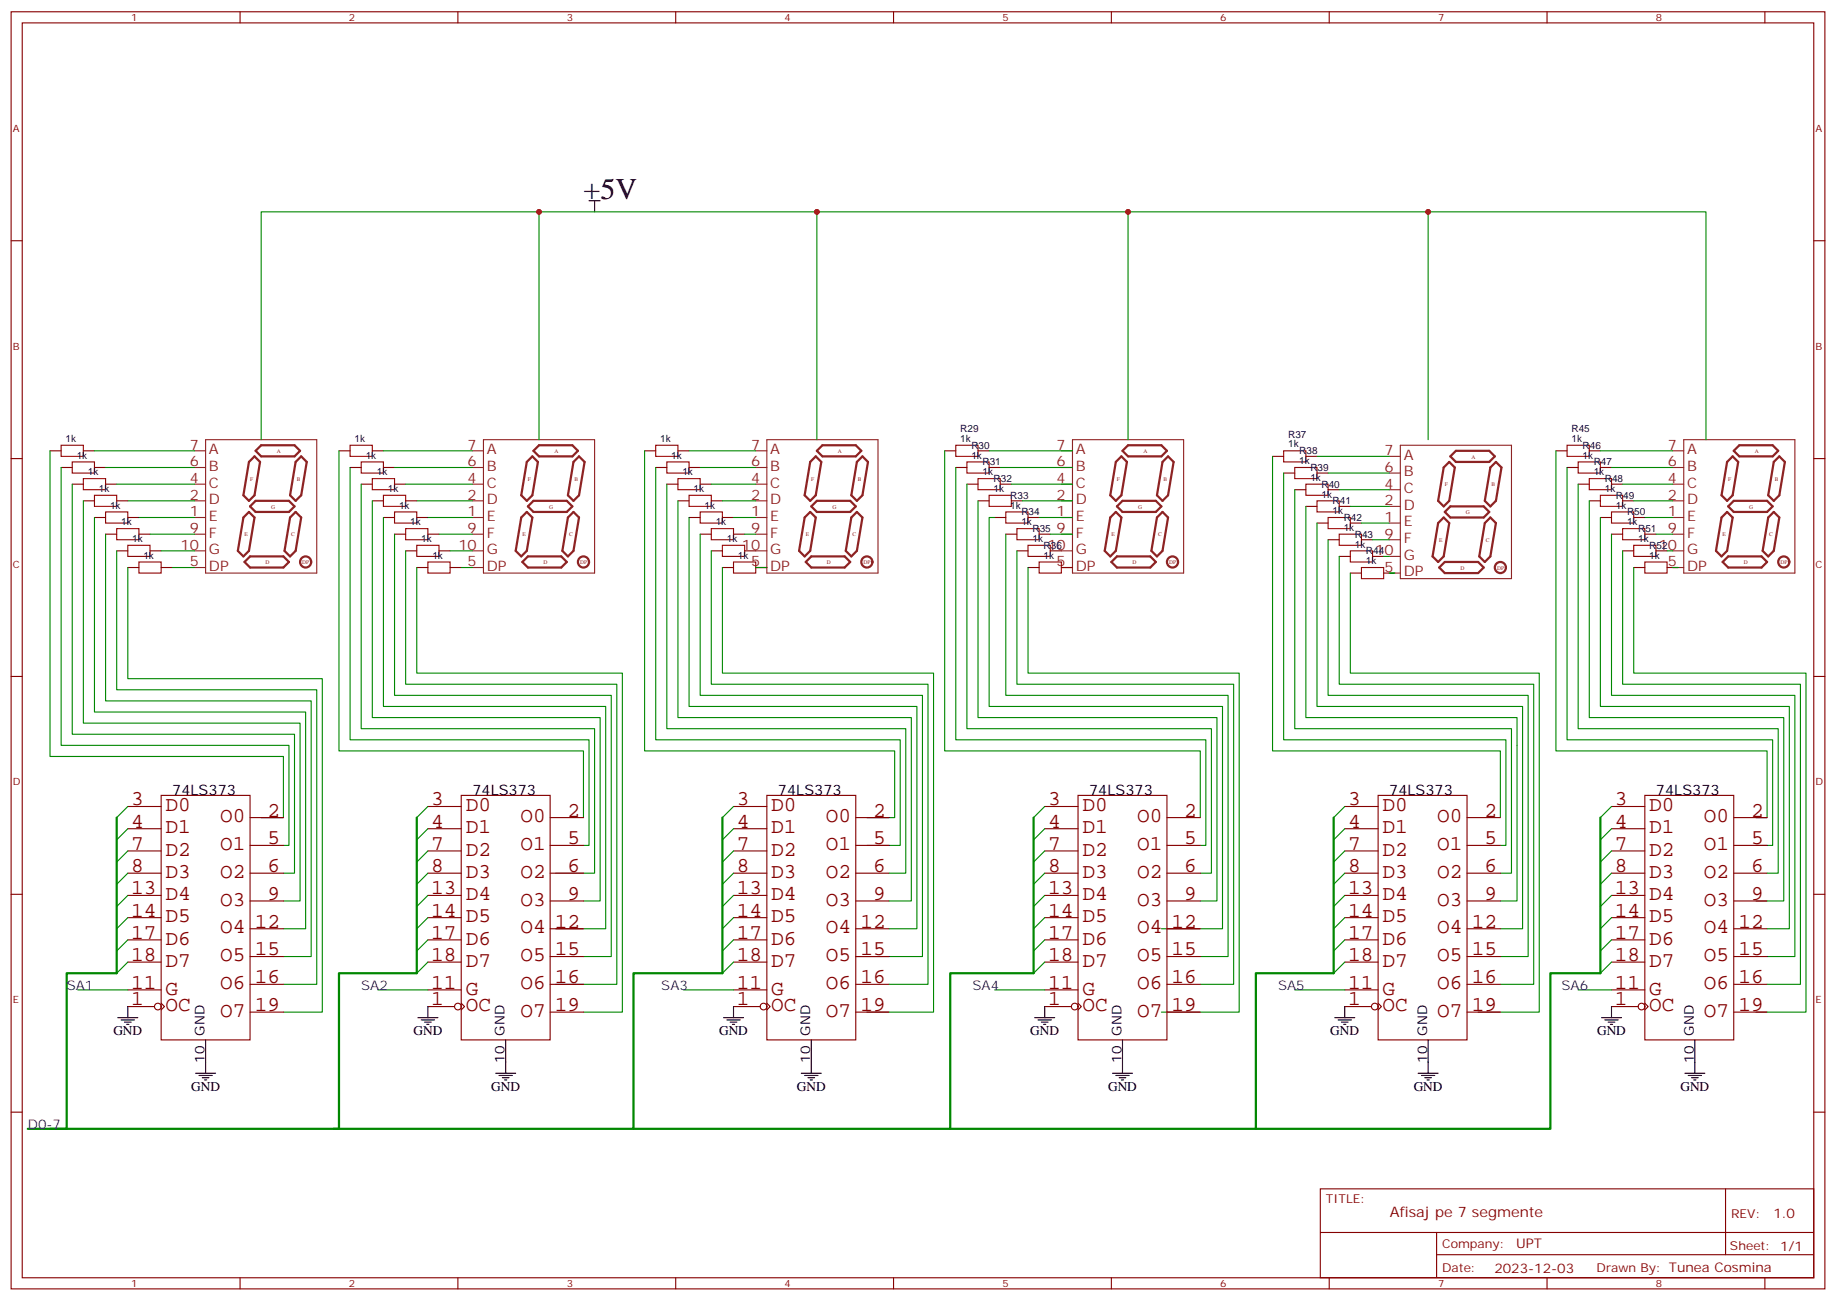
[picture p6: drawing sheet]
<svg xmlns="http://www.w3.org/2000/svg" width="583mm" height="413mm" viewBox="0 0 583 413" stroke-linecap="round" stroke-linejoin="round" font-family="sans-serif">
<g fill="none" stroke="#870000" stroke-width=".35">
<path d="M3.5 3.7h575.8v405.4h-575.8zM7.1 7.3h568.6v398.3h-568.6zM76.2 3.7v3.6M145.3 3.7v3.6M214.5 3.7v3.6M283.6 3.7v3.6M352.8 3.7v3.6M421.9 3.7v3.6M491.1 3.7v3.6M560.2 3.7v3.6M3.5 76.4h3.6M575.7 76.4h3.6"/>
<path d="M3.5 145.6h3.6M15.9 143.1h3.5M19.4 148.4h3.5M22.9 153.7h3.6M26.5 143.1h3.5M26.5 159h3.5M30 148.4h3.5M33.5 153.7h3.5M37 159h3.6M107.6 143.1h3.5M111.1 148.4h3.6M114.7 153.7h3.5"/>
<path d="M118.2 143.1h3.5M118.2 159h3.5M121.7 148.4h3.5M125.2 153.7h3.6M128.8 159h3.5M204.6 143.1h3.5M208.1 148.4h3.6M211.7 153.7h3.5M215.2 143.1h3.5M215.2 159h3.5M218.7 148.4h3.5M222.2 153.7h3.6"/>
<path d="M225.8 159h3.5M299.9 143.1h3.5M303.4 148.4h3.5M306.9 153.7h3.5M310.4 143.1h3.6M310.4 159h3.6M314 148.4h3.5M317.5 153.7h3.5M321 159h3.6M403.9 144.9h3.6M407.5 150.1h3.5M411 155.4h3.5"/>
<path d="M414.5 144.9h3.5M418 150.1h3.6M421.6 155.4h3.5M493.9 143.1h3.5M497.4 148.4h3.5M500.9 153.7h3.6M504.5 143.1h3.5M504.5 159h3.5M508 148.4h3.5M511.5 153.7h3.6M515.1 159h3.5M575.7 145.6h3.6"/>
<path d="M30 164.3h3.5M33.5 169.5h3.5M37 174.8h3.6M40.6 164.3h3.5M44.1 169.5h3.5M47.6 174.8h3.6M121.7 164.3h3.5M125.2 169.5h3.6M128.8 174.8h3.5M132.3 164.3h3.5M135.8 169.5h3.5M139.3 174.8h3.6"/>
<path d="M218.7 164.3h3.5M222.2 169.5h3.6M225.8 174.8h3.5M229.3 164.3h3.5M232.8 169.5h3.6M236.4 174.8h3.5M315.7 164.3h3.6M319.3 169.5h3.5M322.8 174.8h3.5M326.3 164.3h3.5M329.8 169.5h3.6M333.4 174.8h3.5"/>
<path d="M414.5 160.7h3.5M418 166h3.6M421.6 171.3h3.5M425.1 160.7h3.5M425.1 176.6h3.5M428.6 166h3.6M432.2 171.3h3.5M435.7 176.6h3.5M508 164.3h3.5M511.5 169.5h3.6M515.1 174.8h3.5M518.6 164.3h3.5"/>
<path d="M522.1 169.5h3.5M525.6 174.8h3.6M40.6 180.1h3.5M51.2 180.1h3.5M132.3 180.1h3.5M142.9 180.1h3.5M229.3 180.1h3.5M239.9 180.1h3.5M326.3 180.1h3.5M336.9 180.1h3.5M428.6 181.9h3.6M439.2 181.9h3.5"/>
<path d="M518.6 180.1h3.5M529.2 180.1h3.5M3.5 214.7h3.6M575.7 214.7h3.6M3.5 283.8h3.6M575.7 283.8h3.6M3.5 353h3.6M575.7 353h3.6M419.1 377.3h156.6v28.3h-156.6zM547.7 377.4v20.8M419.1 391.2h156.5M456 398.2h119.6"/>
<path d="M456 391.2v14.1M76.2 405.6v3.5M145.3 405.6v3.5M214.5 405.6v3.5M283.6 405.6v3.5M352.8 405.6v3.5M421.9 405.6v3.5M491.1 405.6v3.5M560.2 405.6v3.5"/>
</g>
<g fill="none" stroke="#8c2424" stroke-width=".35">
<path d="M65.3 139.6h35.2v42.3h-35.2zM153.5 139.6h35.2v42.3h-35.2zM243.4 139.6h35.3v42.3h-35.3zM340.4 139.6h35.3v42.3h-35.3zM534.5 139.6h35.2v42.3h-35.2zM61.7 159h3.6M61.7 153.7h3.6M61.7 148.4h3.6M61.7 143.1h3.6M149.9 159h3.6M149.9 153.7h3.6M149.9 148.4h3.6"/>
<path d="M149.9 143.1h3.6M239.9 159h3.5M239.9 153.7h3.5M239.9 148.4h3.5M239.9 143.1h3.5M336.9 159h3.5M336.9 153.7h3.5M336.9 148.4h3.5M336.9 143.1h3.5M441 155.4h3.5M441 150.1h3.5M441 144.9h3.5"/>
<path d="M444.5 141.3h35.3v42.4h-35.3zM530.9 159h3.6M530.9 153.7h3.6M530.9 148.4h3.6M530.9 143.1h3.6M61.7 174.8h3.6M61.7 169.5h3.6M61.7 164.3h3.6M149.9 174.8h3.6M149.9 169.5h3.6M149.9 164.3h3.6M239.9 174.8h3.5"/>
<path d="M239.9 169.5h3.5M239.9 164.3h3.5M336.9 174.8h3.5M336.9 169.5h3.5M336.9 164.3h3.5M441 176.6h3.5M441 171.3h3.5M441 166h3.5M441 160.7h3.5M530.9 174.8h3.6M530.9 169.5h3.6M530.9 164.3h3.6"/>
<path d="M61.7 180.1h3.6M149.9 180.1h3.6M239.9 180.1h3.5M336.9 180.1h3.5M441 181.9h3.5M530.9 180.1h3.6"/>
</g>
<g fill="none" stroke="#8c2424" stroke-width=".71">
<path d="M80.8 144.9l1.7 1.7-1.7 10.6-1.8 1.8-1.7-1.8 1.7-10.6zM81.1 159h10.6l1.8 1.7-1.8 1.8h-10.6l-1.7-1.8zM82.9 141.3h10.6l1.7 1.8-1.7 1.8h-10.6l-1.8-1.8zM95.6 144.9l1.8 1.7-1.8 10.6-1.8 1.8-1.7-1.8 1.7-10.6zM167.2 146.6l1.8-1.7 1.7 1.7-1.7 10.6-1.8 1.8-1.7-1.8zM169.3 159h10.6l1.8 1.7-1.8 1.8h-10.6l-1.7-1.8zM171.1 141.3h10.6l1.7 1.8-1.7 1.8h-10.6l-1.8-1.8zM182 146.6l1.8-1.7 1.8 1.7-1.8 10.6-1.8 1.8-1.7-1.8zM257.2 146.6l1.7-1.7 1.8 1.7-1.8 10.6-1.7 1.8-1.8-1.8zM259.3 159h10.6l1.7 1.7-1.7 1.8h-10.6l-1.8-1.8zM261.1 141.3h10.5l1.8 1.8-1.8 1.8h-10.5l-1.8-1.8zM272 146.6l1.8-1.7 1.7 1.7-1.7 10.6-1.8 1.8-1.8-1.8z"/>
<path d="M356 144.9l1.7 1.7-1.7 10.6-1.8 1.8-1.8-1.8 1.8-10.6zM356.3 159h10.6l1.8 1.7-1.8 1.8h-10.6l-1.8-1.8zM358.1 141.3h10.6l1.7 1.8-1.7 1.8h-10.6l-1.8-1.8zM369 146.6l1.8-1.7 1.7 1.7-1.7 10.6-1.8 1.8-1.8-1.8zM458.3 148.4l1.7-1.8 1.8 1.8-1.8 10.6-1.7 1.7-1.8-1.7zM460.4 144.9l1.7-1.8h10.6l1.8 1.8-1.8 1.7h-10.6zM473.1 148.4l1.7-1.8 1.8 1.8-1.8 10.6-1.7 1.7-1.8-1.7zM548.2 146.6l1.8-1.7 1.7 1.7-1.7 10.6-1.8 1.8-1.7-1.8zM550.3 159h10.6l1.8 1.7-1.8 1.8h-10.6l-1.7-1.8zM552.1 141.3h10.6l1.7 1.8-1.7 1.8h-10.6l-1.8-1.8zM563 146.6l1.8-1.7 1.8 1.7-1.8 10.6-1.8 1.8-1.7-1.8zM77.3 164.3l1.7-1.8 1.8 1.8-1.8 10.5-1.7 1.8-1.8-1.8z"/>
<path d="M79.4 176.6h10.6l1.7 1.8-1.7 1.7h-10.6l-1.8-1.7zM92.1 164.3l1.7-1.8 1.8 1.8-1.8 10.5-1.7 1.8-1.8-1.8zM165.5 164.3l1.7-1.8 1.8 1.8-1.8 10.5-1.7 1.8-1.8-1.8zM167.6 176.6h10.6l1.7 1.8-1.7 1.7h-10.6l-1.8-1.7zM180.3 164.3l1.7-1.8 1.8 1.8-1.8 10.5-1.7 1.8-1.8-1.8zM257.2 162.5l1.7 1.8-1.7 10.5-1.8 1.8-1.8-1.8 1.8-10.5zM257.5 176.6h10.6l1.8 1.8-1.8 1.7h-10.6l-1.7-1.7zM270.2 164.3l1.8-1.8 1.8 1.8-1.8 10.5-1.8 1.8-1.7-1.8zM352.4 164.3l1.8-1.8 1.8 1.8-1.8 10.5-1.8 1.8-1.7-1.8zM354.5 176.6h10.6l1.8 1.8-1.8 1.7h-10.6l-1.7-1.7zM367.2 164.3l1.8-1.8 1.8 1.8-1.8 10.5-1.8 1.8-1.7-1.8zM456.5 166l1.8-1.7 1.7 1.7-1.7 10.6-1.8 1.8-1.8-1.8z"/>
<path d="M460.4 160.7h10.6l1.7 1.8-1.7 1.8h-10.6l-1.8-1.8zM471.3 166l1.8-1.7 1.7 1.7-1.7 10.6-1.8 1.8-1.8-1.8zM548.2 162.5l1.8 1.8-1.8 10.5-1.7 1.8-1.8-1.8 1.8-10.5zM548.6 176.6h10.6l1.7 1.8-1.7 1.7h-10.6l-1.8-1.7zM561.3 164.3l1.7-1.8 1.8 1.8-1.8 10.5-1.7 1.8-1.8-1.8zM456.8 180.1l1.8-1.7h10.6l1.8 1.7-1.8 1.8h-10.6z"/>
<circle cx="97" cy="178.4" r="1.76"/>
<circle cx="185.2" cy="178.4" r="1.76"/>
<circle cx="275.2" cy="178.4" r="1.76"/>
<circle cx="372.2" cy="178.4" r="1.76"/>
<circle cx="566.2" cy="178.4" r="1.76"/>
<circle cx="476.2" cy="180.1" r="1.76"/>
</g>
<g fill="none" stroke="#a10000" stroke-width=".35">
<path d="M19.4 141.3h7.1v3.6h-7.1zM22.9 146.6h7.1v3.5h-7.1zM26.5 151.9h7v3.5h-7zM30 157.2h7v3.5h-7zM111.1 141.3h7.1v3.6h-7.1zM114.7 146.6h7v3.5h-7zM118.2 151.9h7v3.5h-7zM121.7 157.2h7.1v3.5h-7.1zM208.1 141.3h7.1v3.6h-7.1zM211.7 146.6h7v3.5h-7zM215.2 151.9h7v3.5h-7zM218.7 157.2h7.1v3.5h-7.1z"/>
<path d="M303.4 141.3h7v3.6h-7zM306.9 146.6h7.1v3.5h-7.1zM310.4 151.9h7.1v3.5h-7.1zM314 157.2h7v3.5h-7zM407.5 143.1h7v3.5h-7zM411 148.4h7v3.5h-7zM414.5 153.7h7.1v3.5h-7.1zM418 159h7.1v3.5h-7.1zM497.4 141.3h7.1v3.6h-7.1zM500.9 146.6h7.1v3.5h-7.1zM504.5 151.9h7v3.5h-7zM508 157.2h7.1v3.5h-7.1z"/>
<path d="M33.5 162.5h7.1v3.5h-7.1zM37 167.8h7.1v3.5h-7.1zM40.6 173.1h7v3.5h-7zM44.1 178.4h7.1v3.5h-7.1zM125.2 162.5h7.1v3.5h-7.1zM128.8 167.8h7v3.5h-7zM132.3 173.1h7v3.5h-7zM135.8 178.4h7.1v3.5h-7.1zM222.2 162.5h7.1v3.5h-7.1zM225.8 167.8h7v3.5h-7zM229.3 173.1h7.1v3.5h-7.1zM232.8 178.4h7.1v3.5h-7.1z"/>
<path d="M319.3 162.5h7v3.5h-7zM322.8 167.8h7v3.5h-7zM326.3 173.1h7.1v3.5h-7.1zM329.8 178.4h7.1v3.5h-7.1zM421.6 164.3h7v3.5h-7zM425.1 169.5h7.1v3.6h-7.1zM428.6 174.8h7.1v3.6h-7.1zM511.5 162.5h7.1v3.5h-7.1zM515.1 167.8h7v3.5h-7zM518.6 173.1h7v3.5h-7zM522.1 178.4h7.1v3.5h-7.1zM432.2 180.1h7v3.6h-7z"/>
</g>
<g fill="none" stroke="#000" stroke-width=".35">
<path d="M187 63.7h3.5M188.7 63.7v3.5M40.6 319.5v3.5M135.8 319.5v3.5M232.8 319.5v3.5M331.6 319.5v3.5M426.9 319.5v3.5M511.5 319.5v3.5M37.4 323h6.3M38.5 323.7h4.2M39.5 324.4h2.1M40.2 325.1h.7"/>
<path d="M65.3 330.1v10.5M132.6 323h6.4M133.7 323.7h4.2M134.8 324.4h2.1M135.5 325.1h.7M160.5 330.1v10.5M229.7 323h6.3M230.7 323.7h4.2M231.8 324.4h2.1M232.5 325.1h.7M257.5 330.1v10.5M328.4 323h6.4"/>
<path d="M329.5 323.7h4.2M330.6 324.4h2.1M331.3 325.1h.7M356.3 330.1v10.5M423.7 323h6.3M424.7 323.7h4.3M425.8 324.4h2.1M426.5 325.1h.7M453.3 330.1v10.5M508.4 323h6.3M509.4 323.7h4.2M510.5 324.4h2.1"/>
<path d="M511.2 325.1h.7M538 330.1v10.5M62.1 340.6h6.3M63.1 341.3h4.3M64.2 342.1h2.1M64.9 342.8h.7M157.3 340.6h6.4M158.4 341.3h4.2M159.5 342.1h2.1M160.2 342.8h.7M254.4 340.6h6.3M255.4 341.3h4.2"/>
<path d="M256.5 342.1h2.1M257.2 342.8h.7M353.1 340.6h6.4M354.2 341.3h4.2M355.2 342.1h2.2M356 342.8h.7M450.1 340.6h6.4M451.2 341.3h4.2M452.3 342.1h2.1M453 342.8h.7M534.8 340.6h6.4M535.9 341.3h4.2"/>
<path d="M536.9 342.1h2.1M537.6 342.8h.7"/>
</g>
<g fill="none" stroke="#008700" stroke-width=".35">
<path d="M171.1 67.2h-88.2v72.4M259.3 67.2h98.8v72.4M358.1 67.2h95.2v72.4M453.3 67.2h88.2v72.4M171.1 139.6v-72.4h88.2v72.4M15.9 143.1v97h74.1v19.4h-7.1M19.4 148.4v88.2h72.3v31.7h-1.7M22.9 153.7v79.3h70.6v44.1h-3.5M26.5 159v70.5h68.7v56.5h-5.2M30 143.1h31.7M33.5 148.4h28.2M37 153.7h24.7"/>
<path d="M40.6 159h21.1M107.6 143.1v95.2h77.6v21.2M111.1 148.4v86.4h75.9v33.5h-1.8M114.7 153.7v77.6h74v45.8h-12.3M118.2 159v68.8h72.3v58.2h-5.3M121.7 143.1h28.2M125.2 148.4h24.7M128.8 153.7h21.1M132.3 159h17.6M204.6 143.1v95.2h79.4v21.2h-8.8M208.1 148.4v86.4h77.7v33.5h-10.6M211.7 153.7v77.6h75.8v45.8h-5.3"/>
<path d="M215.2 159v68.8h74.1v58.2h-7.1M218.7 143.1h21.2M222.2 148.4h17.7M225.8 153.7h14.1M229.3 159h10.6M299.9 143.1v95.2h81.1v21.2M303.4 148.4v86.4h79.4v33.5h-1.8M306.9 153.7v77.6h77.6v45.8h-3.5M310.4 159v68.8h75.9v58.2h-5.3M314 143.1h26.4M317.5 148.4h22.9M321 153.7h19.4"/>
<path d="M324.6 159h15.8M403.9 144.9v93.4h72.3v21.2M407.5 150.1v84.7h70.5v33.5h-1.8M411 155.4v75.9h68.8v45.8h-3.6M418 144.9h23M421.6 150.1h19.4M425.1 155.4h15.9M493.9 143.1v95.2h67v21.2h-3.5M497.4 148.4v86.4h65.3v33.5h-5.3M500.9 153.7v77.6h63.5v45.8h-3.5M504.5 159v68.8h61.7v58.2h-8.8M508 143.1h22.9"/>
<path d="M511.5 148.4h19.4M515.1 153.7h15.8M518.6 159h12.3M30 164.3v61.7h67v68.8h-7M33.5 169.5v53h65.3v81.1h-8.8M37 174.8v44.1h63.5v93.5h-10.5M44.1 164.3h17.6M47.6 169.5h14.1M51.2 174.8h10.5M121.7 164.3v59.9h70.6v70.6h-15.9M125.2 169.5v51.2h68.8v82.9h-8.8M128.8 174.8v42.4h67v95.2h-19.4"/>
<path d="M135.8 164.3h14.1M139.3 169.5h10.6M142.9 174.8h7M218.7 164.3v59.9h72.3v70.6h-8.8M222.2 169.5v51.2h70.6v82.9h-21.2M225.8 174.8v42.4h68.8v95.2h-12.4M232.8 164.3h7.1M236.4 169.5h3.5M315.7 164.3h-1.7v59.9h74.1v70.6h-19.4M319.3 169.5v51.2h70.5v82.9h-8.8M322.8 174.8v42.4h68.8v95.2h-10.6M329.8 164.3h10.6"/>
<path d="M333.4 169.5h7M414.5 160.7v67.1h67v58.2h-5.3M418 166v58.2h65.3v70.6h-7.1M421.6 171.3v49.4h63.5v82.9h-8.9M425.1 176.6v40.6h61.7v95.2h-10.6M428.6 160.7h12.4M432.2 166h8.8M435.7 171.3h5.3M439.2 176.6h1.8M508 164.3v59.9h60v70.6h-7.1M511.5 169.5v51.2h58.2v82.9h-8.8M515.1 174.8v42.4h56.4v95.2h-10.6"/>
<path d="M522.1 164.3h8.8M525.6 169.5h5.3M529.2 174.8h1.7M40.6 180.1v35.3h61.7v105.8h-12.3M54.7 180.1h7M132.3 180.1v33.5h65.3v107.6h-12.4M146.4 180.1h3.5M229.3 180.1v33.5h67v107.6h-21.1M239.9 180.1h3.5M326.3 180.1v33.5h67v107.6h-24.6M428.6 181.9v31.7h60v107.6h-19.4M441 181.9h1.7"/>
<path d="M518.6 180.1v33.5h54.7v107.6h-15.9M530.9 180.1h1.8M40.6 256l-3.6 3.5M135.8 256l-3.5 3.5M232.8 256l-3.5 3.5M331.6 256l-3.5 3.5M426.9 256l-3.6 3.5M511.5 256l-3.5 3.5M40.6 263l-3.6 3.6M40.6 270.1l-3.6 3.5M40.6 277.1l-3.6 3.6M135.8 263l-3.5 3.6"/>
<path d="M135.8 270.1l-3.5 3.5M135.8 277.1l-3.5 3.6M232.8 263l-3.5 3.6M232.8 270.1l-3.5 3.5M232.8 277.1l-3.5 3.6M331.6 263l-3.5 3.6M331.6 270.1l-3.5 3.5M331.6 277.1l-3.5 3.6M426.9 263l-3.6 3.6M426.9 270.1l-3.6 3.5M426.9 277.1l-3.6 3.6M511.5 263l-3.5 3.6"/>
<path d="M511.5 270.1l-3.5 3.5M511.5 277.1l-3.5 3.6M40.6 284.2l-3.6 3.5M40.6 291.3l-3.6 3.5M40.6 298.3l-3.6 3.5M135.8 284.2l-3.5 3.5M135.8 291.3l-3.5 3.5M135.8 298.3l-3.5 3.5M232.8 284.2l-3.5 3.5M232.8 291.3l-3.5 3.5M232.8 298.3l-3.5 3.5M331.6 284.2l-3.5 3.5"/>
<path d="M331.6 291.3l-3.5 3.5M331.6 298.3l-3.5 3.5M426.9 284.2l-3.6 3.5M426.9 291.3l-3.6 3.5M426.9 298.3l-3.6 3.5M511.5 284.2l-3.5 3.5M511.5 291.3l-3.5 3.5M511.5 298.3l-3.5 3.5M24.7 314.2h15.9M40.6 305.4l-3.6 3.5M119.9 314.2h15.9M135.8 305.4l-3.5 3.5"/>
<path d="M217 314.2h15.8M232.8 305.4l-3.5 3.5M315.7 314.2h15.9M331.6 305.4l-3.5 3.5M411 314.2h15.9M426.9 305.4l-3.6 3.5M500.9 314.2h10.6M511.5 305.4l-3.5 3.5"/>
</g>
<g fill="none" stroke="#850000" stroke-width=".35">
<path d="M40.6 256h10.6M51.2 252.4h28.2v77.7h-28.2zM79.4 259.5h10.6M135.8 256h10.6M146.4 252.4h28.2v77.7h-28.2zM174.6 259.5h10.6M232.8 256h10.6M243.4 252.4h28.2v77.7h-28.2zM271.6 259.5h10.6M331.6 256h10.6M342.2 252.4h28.2v77.7h-28.2zM370.4 259.5h10.6"/>
<path d="M426.9 256h10.5M437.4 252.4h28.3v77.7h-28.3zM465.7 259.5h10.5M511.5 256h10.6M522.1 252.4h28.2v77.7h-28.2zM550.3 259.5h10.6M40.6 263h10.6M40.6 277.1h10.6M40.6 270.1h10.6M79.4 268.3h10.6M79.4 277.1h10.6M135.8 263h10.6"/>
<path d="M135.8 277.1h10.6M135.8 270.1h10.6M174.6 268.3h10.6M174.6 277.1h10.6M232.8 263h10.6M232.8 277.1h10.6M232.8 270.1h10.6M271.6 268.3h10.6M271.6 277.1h10.6M331.6 263h10.6M331.6 277.1h10.6M331.6 270.1h10.6"/>
<path d="M370.4 268.3h10.6M370.4 277.1h10.6M426.9 263h10.5M426.9 277.1h10.5M426.9 270.1h10.5M465.7 268.3h10.5M465.7 277.1h10.5M511.5 263h10.6M511.5 277.1h10.6M511.5 270.1h10.6M550.3 268.3h10.6M550.3 277.1h10.6"/>
<path d="M40.6 284.2h10.6M40.6 291.3h10.6M40.6 298.3h10.6M79.4 286h10.6M79.4 294.8h10.6M135.8 284.2h10.6M135.8 291.3h10.6M135.8 298.3h10.6M174.6 286h10.6M174.6 294.8h10.6M232.8 284.2h10.6M232.8 291.3h10.6"/>
<path d="M232.8 298.3h10.6M271.6 286h10.6M271.6 294.8h10.6M331.6 284.2h10.6M331.6 291.3h10.6M331.6 298.3h10.6M370.4 286h10.6M370.4 294.8h10.6M426.9 284.2h10.5M426.9 291.3h10.5M426.9 298.3h10.5M465.7 286h10.5"/>
<path d="M465.7 294.8h10.5M511.5 284.2h10.6M511.5 291.3h10.6M511.5 298.3h10.6M550.3 286h10.6M550.3 294.8h10.6M40.6 319.5h8.4M40.6 314.2h10.6M40.6 305.4h10.6M51.2 318.4l1 1.1-1 1M79.4 303.6h10.6M79.4 312.4h10.6"/>
<path d="M135.8 319.5h8.5M135.8 314.2h10.6M135.8 305.4h10.6M146.4 318.4l1.1 1.1-1.1 1M174.6 303.6h10.6M174.6 312.4h10.6M232.8 319.5h8.5M232.8 314.2h10.6M232.8 305.4h10.6M243.4 318.4l1.1 1.1-1.1 1M271.6 303.6h10.6M271.6 312.4h10.6"/>
<path d="M331.6 319.5h8.5M331.6 314.2h10.6M331.6 305.4h10.6M342.2 318.4l1.1 1.1-1.1 1M370.4 303.6h10.6M370.4 312.4h10.6M426.9 319.5h8.4M426.9 314.2h10.5M426.9 305.4h10.5M437.4 318.4l1.1 1.1-1.1 1M465.7 303.6h10.5M465.7 312.4h10.5"/>
<path d="M511.5 319.5h8.5M511.5 314.2h10.6M511.5 305.4h10.6M522.1 318.4l1.1 1.1-1.1 1M550.3 303.6h10.6M550.3 312.4h10.6M79.4 321.2h10.6M174.6 321.2h10.6M271.6 321.2h10.6M370.4 321.2h10.6M465.7 321.2h10.5M550.3 321.2h10.6"/>
<circle cx="50.1" cy="319.5" r="1.06"/>
<circle cx="145.3" cy="319.5" r="1.06"/>
<circle cx="242.4" cy="319.5" r="1.06"/>
<circle cx="341.1" cy="319.5" r="1.06"/>
<circle cx="436.4" cy="319.5" r="1.06"/>
<circle cx="521.1" cy="319.5" r="1.06"/>
</g>
<path d="M37 259.5v49.4h-15.8v49.4h-12.4M132.3 259.5v49.4h-24.7v49.4h-91.7M229.3 259.5v49.4h-28.2v49.4h-95.3M328.1 259.5v49.4h-26.5v49.4h-100.5M423.3 259.5v49.4h-24.7v49.4h-97M508 259.5v49.4h-15.9v49.4h-93.5" fill="none" stroke="#008700" stroke-width=".71"/>
<g fill="#c00">
<circle cx="259.3" cy="67.2" r=".88"/>
<circle cx="358.1" cy="67.2" r=".88"/>
<circle cx="453.3" cy="67.2" r=".88"/>
<circle cx="171.1" cy="67.2" r=".88"/>
</g>
<text font-size="9.5" x="185.2" y="63">+5V</text>
<g font-size="6.7" fill="#840000">
<text x="41.6" y="255.6">3</text>
<text x="52.6" y="257.5">D0</text>
<text x="136.9" y="255.6">3</text>
<text x="147.8" y="257.5">D0</text>
<text x="233.9" y="255.6">3</text>
<text x="244.8" y="257.5">D0</text>
<text x="332.7" y="255.6">3</text>
<text x="343.6" y="257.5">D0</text>
<text x="427.9" y="255.6">3</text>
<text x="438.9" y="257.5">D0</text>
<text x="512.6" y="255.6">3</text>
<text x="523.5" y="257.5">D0</text>
<text x="41.6" y="262.7">4</text>
<text x="69.9" y="261">O0</text>
<text x="84.9" y="259.2">2</text>
<text x="136.9" y="262.7">4</text>
<text x="165.2" y="261">O0</text>
<text x="180.1" y="259.2">2</text>
<text x="233.9" y="262.7">4</text>
<text x="262.2" y="261">O0</text>
<text x="277.1" y="259.2">2</text>
<text x="332.7" y="262.7">4</text>
<text x="361" y="261">O0</text>
<text x="375.9" y="259.2">2</text>
<text x="427.9" y="262.7">4</text>
<text x="456.2" y="261">O0</text>
<text x="471.2" y="259.2">2</text>
<text x="512.6" y="262.7">4</text>
<text x="540.9" y="261">O0</text>
<text x="555.8" y="259.2">2</text>
<text x="41.6" y="269.7">7</text>
<text x="52.6" y="264.5">D1</text>
<text x="69.9" y="269.8">O1</text>
<text x="84.9" y="268">5</text>
<text x="136.9" y="269.7">7</text>
<text x="147.8" y="264.5">D1</text>
<text x="165.2" y="269.8">O1</text>
<text x="180.1" y="268">5</text>
<text x="233.9" y="269.7">7</text>
<text x="244.8" y="264.5">D1</text>
<text x="262.2" y="269.8">O1</text>
<text x="277.1" y="268">5</text>
<text x="332.7" y="269.7">7</text>
<text x="343.6" y="264.5">D1</text>
<text x="361" y="269.8">O1</text>
<text x="375.9" y="268">5</text>
<text x="427.9" y="269.7">7</text>
<text x="438.9" y="264.5">D1</text>
<text x="456.2" y="269.8">O1</text>
<text x="471.2" y="268">5</text>
<text x="512.6" y="269.7">7</text>
<text x="523.5" y="264.5">D1</text>
<text x="540.9" y="269.8">O1</text>
<text x="555.8" y="268">5</text>
<text x="52.6" y="271.6">D2</text>
<text x="147.8" y="271.6">D2</text>
<text x="244.8" y="271.6">D2</text>
<text x="343.6" y="271.6">D2</text>
<text x="438.9" y="271.6">D2</text>
<text x="523.5" y="271.6">D2</text>
<text x="41.6" y="276.8">8</text>
<text x="52.6" y="278.6">D3</text>
<text x="69.9" y="278.6">O2</text>
<text x="84.9" y="276.8">6</text>
<text x="136.9" y="276.8">8</text>
<text x="147.8" y="278.6">D3</text>
<text x="165.2" y="278.6">O2</text>
<text x="180.1" y="276.8">6</text>
<text x="233.9" y="276.8">8</text>
<text x="244.8" y="278.6">D3</text>
<text x="262.2" y="278.6">O2</text>
<text x="277.1" y="276.8">6</text>
<text x="332.7" y="276.8">8</text>
<text x="343.6" y="278.6">D3</text>
<text x="361" y="278.6">O2</text>
<text x="375.9" y="276.8">6</text>
<text x="427.9" y="276.8">8</text>
<text x="438.9" y="278.6">D3</text>
<text x="456.2" y="278.6">O2</text>
<text x="471.2" y="276.8">6</text>
<text x="512.6" y="276.8">8</text>
<text x="523.5" y="278.6">D3</text>
<text x="540.9" y="278.6">O2</text>
<text x="555.8" y="276.8">6</text>
<text x="41.6" y="283.8">13</text>
<text x="52.6" y="285.7">D4</text>
<text x="69.9" y="287.5">O3</text>
<text x="84.9" y="285.6">9</text>
<text x="136.9" y="283.8">13</text>
<text x="147.8" y="285.7">D4</text>
<text x="165.2" y="287.5">O3</text>
<text x="180.1" y="285.6">9</text>
<text x="233.9" y="283.8">13</text>
<text x="244.8" y="285.7">D4</text>
<text x="262.2" y="287.5">O3</text>
<text x="277.1" y="285.6">9</text>
<text x="332.7" y="283.8">13</text>
<text x="343.6" y="285.7">D4</text>
<text x="361" y="287.5">O3</text>
<text x="375.9" y="285.6">9</text>
<text x="427.9" y="283.8">13</text>
<text x="438.9" y="285.7">D4</text>
<text x="456.2" y="287.5">O3</text>
<text x="471.2" y="285.6">9</text>
<text x="512.6" y="283.8">13</text>
<text x="523.5" y="285.7">D4</text>
<text x="540.9" y="287.5">O3</text>
<text x="555.8" y="285.6">9</text>
<text x="41.6" y="290.9">14</text>
<text x="52.6" y="292.8">D5</text>
<text x="136.9" y="290.9">14</text>
<text x="147.8" y="292.8">D5</text>
<text x="233.9" y="290.9">14</text>
<text x="244.8" y="292.8">D5</text>
<text x="332.7" y="290.9">14</text>
<text x="343.6" y="292.8">D5</text>
<text x="427.9" y="290.9">14</text>
<text x="438.9" y="292.8">D5</text>
<text x="512.6" y="290.9">14</text>
<text x="523.5" y="292.8">D5</text>
<text x="41.6" y="298">17</text>
<text x="52.6" y="299.8">D6</text>
<text x="69.9" y="296.3">O4</text>
<text x="80.9" y="294.4">12</text>
<text x="136.9" y="298">17</text>
<text x="147.8" y="299.8">D6</text>
<text x="165.2" y="296.3">O4</text>
<text x="176.1" y="294.4">12</text>
<text x="233.9" y="298">17</text>
<text x="244.8" y="299.8">D6</text>
<text x="262.2" y="296.3">O4</text>
<text x="273.1" y="294.4">12</text>
<text x="332.7" y="298">17</text>
<text x="343.6" y="299.8">D6</text>
<text x="361" y="296.3">O4</text>
<text x="371.9" y="294.4">12</text>
<text x="427.9" y="298">17</text>
<text x="438.9" y="299.8">D6</text>
<text x="456.2" y="296.3">O4</text>
<text x="467.1" y="294.4">12</text>
<text x="512.6" y="298">17</text>
<text x="523.5" y="299.8">D6</text>
<text x="540.9" y="296.3">O4</text>
<text x="551.8" y="294.4">12</text>
<text x="41.6" y="305">18</text>
<text x="69.9" y="305.1">O5</text>
<text x="80.9" y="303.2">15</text>
<text x="136.9" y="305">18</text>
<text x="165.2" y="305.1">O5</text>
<text x="176.1" y="303.2">15</text>
<text x="233.9" y="305">18</text>
<text x="262.2" y="305.1">O5</text>
<text x="273.1" y="303.2">15</text>
<text x="332.7" y="305">18</text>
<text x="361" y="305.1">O5</text>
<text x="371.9" y="303.2">15</text>
<text x="427.9" y="305">18</text>
<text x="456.2" y="305.1">O5</text>
<text x="467.1" y="303.2">15</text>
<text x="512.6" y="305">18</text>
<text x="540.9" y="305.1">O5</text>
<text x="551.8" y="303.2">15</text>
<text x="52.6" y="306.9">D7</text>
<text x="147.8" y="306.9">D7</text>
<text x="244.8" y="306.9">D7</text>
<text x="343.6" y="306.9">D7</text>
<text x="438.9" y="306.9">D7</text>
<text x="523.5" y="306.9">D7</text>
<text x="41.6" y="313.8">11</text>
<text x="52.6" y="315.7">G</text>
<text x="69.9" y="313.9">O6</text>
<text x="80.9" y="312.1">16</text>
<text x="136.9" y="313.8">11</text>
<text x="147.8" y="315.7">G</text>
<text x="165.2" y="313.9">O6</text>
<text x="176.1" y="312.1">16</text>
<text x="233.9" y="313.8">11</text>
<text x="244.8" y="315.7">G</text>
<text x="262.2" y="313.9">O6</text>
<text x="273.1" y="312.1">16</text>
<text x="332.7" y="313.8">11</text>
<text x="343.6" y="315.7">G</text>
<text x="361" y="313.9">O6</text>
<text x="371.9" y="312.1">16</text>
<text x="427.9" y="313.8">11</text>
<text x="438.9" y="315.7">G</text>
<text x="456.2" y="313.9">O6</text>
<text x="467.1" y="312.1">16</text>
<text x="512.6" y="313.8">11</text>
<text x="523.5" y="315.7">G</text>
<text x="540.9" y="313.9">O6</text>
<text x="551.8" y="312.1">16</text>
<text x="41.6" y="319.1">1</text>
<text x="52.6" y="321">OC</text>
<text x="69.9" y="322.7">O7</text>
<text x="80.9" y="320.9">19</text>
<text x="136.9" y="319.1">1</text>
<text x="147.8" y="321">OC</text>
<text x="165.2" y="322.7">O7</text>
<text x="176.1" y="320.9">19</text>
<text x="233.9" y="319.1">1</text>
<text x="244.8" y="321">OC</text>
<text x="262.2" y="322.7">O7</text>
<text x="273.1" y="320.9">19</text>
<text x="332.7" y="319.1">1</text>
<text x="343.6" y="321">OC</text>
<text x="361" y="322.7">O7</text>
<text x="371.9" y="320.9">19</text>
<text x="427.9" y="319.1">1</text>
<text x="438.9" y="321">OC</text>
<text x="456.2" y="322.7">O7</text>
<text x="467.1" y="320.9">19</text>
<text x="512.6" y="319.1">1</text>
<text x="523.5" y="321">OC</text>
<text x="540.9" y="322.7">O7</text>
<text x="551.8" y="320.9">19</text>
</g>
<g font-size="4.6" fill="#8d2323">
<text x="60.2" y="142.7">7</text>
<text x="148.4" y="142.7">7</text>
<text x="238.4" y="142.7">7</text>
<text x="335.4" y="142.7">7</text>
<text x="529.4" y="142.7">7</text>
<text x="60.2" y="148">6</text>
<text x="66.3" y="149.4">B</text>
<text x="66.3" y="144.1">A</text>
<text x="148.4" y="148">6</text>
<text x="154.5" y="149.4">B</text>
<text x="154.5" y="144.1">A</text>
<text x="238.4" y="148">6</text>
<text x="244.5" y="149.4">B</text>
<text x="244.5" y="144.1">A</text>
<text x="335.4" y="148">6</text>
<text x="341.5" y="149.4">B</text>
<text x="341.5" y="144.1">A</text>
<text x="439.5" y="149.8">6</text>
<text x="439.5" y="144.5">7</text>
<text x="445.6" y="145.9">A</text>
<text x="529.4" y="148">6</text>
<text x="535.5" y="149.4">B</text>
<text x="535.5" y="144.1">A</text>
<text x="60.2" y="153.3">4</text>
<text x="66.3" y="154.7">C</text>
<text x="148.4" y="153.3">4</text>
<text x="154.5" y="154.7">C</text>
<text x="238.4" y="153.3">4</text>
<text x="244.5" y="154.7">C</text>
<text x="335.4" y="153.3">4</text>
<text x="341.5" y="154.7">C</text>
<text x="439.5" y="155.1">4</text>
<text x="445.6" y="151.2">B</text>
<text x="529.4" y="153.3">4</text>
<text x="535.5" y="154.7">C</text>
<text x="60.2" y="158.6">2</text>
<text x="66.3" y="160">D</text>
<text x="148.4" y="158.6">2</text>
<text x="154.5" y="160">D</text>
<text x="238.4" y="158.6">2</text>
<text x="244.5" y="160">D</text>
<text x="335.4" y="158.6">2</text>
<text x="341.5" y="160">D</text>
<text x="439.5" y="160.4">2</text>
<text x="445.6" y="161.8">D</text>
<text x="445.6" y="156.5">C</text>
<text x="529.4" y="158.6">2</text>
<text x="535.5" y="160">D</text>
<text x="60.2" y="163.9">1</text>
<text x="66.3" y="165.3">E</text>
<text x="148.4" y="163.9">1</text>
<text x="154.5" y="165.3">E</text>
<text x="238.4" y="163.9">1</text>
<text x="244.5" y="165.3">E</text>
<text x="335.4" y="163.9">1</text>
<text x="341.5" y="165.3">E</text>
<text x="439.5" y="165.7">1</text>
<text x="445.6" y="167.1">E</text>
<text x="529.4" y="163.9">1</text>
<text x="535.5" y="165.3">E</text>
<text x="60.2" y="169.2">9</text>
<text x="66.3" y="170.6">F</text>
<text x="148.4" y="169.2">9</text>
<text x="154.5" y="170.6">F</text>
<text x="238.4" y="169.2">9</text>
<text x="244.5" y="170.6">F</text>
<text x="335.4" y="169.2">9</text>
<text x="341.5" y="170.6">F</text>
<text x="439.5" y="171">9</text>
<text x="445.6" y="172.4">F</text>
<text x="529.4" y="169.2">9</text>
<text x="535.5" y="170.6">F</text>
<text x="57.3" y="174.5">10</text>
<text x="60.2" y="179.8">5</text>
<text x="66.3" y="175.9">G</text>
<text x="145.5" y="174.5">10</text>
<text x="148.4" y="179.8">5</text>
<text x="154.5" y="175.9">G</text>
<text x="235.5" y="174.5">10</text>
<text x="238.4" y="179.8">5</text>
<text x="244.5" y="175.9">G</text>
<text x="332.5" y="174.5">10</text>
<text x="335.4" y="179.8">5</text>
<text x="341.5" y="175.9">G</text>
<text x="436.6" y="176.2">10</text>
<text x="445.6" y="177.7">G</text>
<text x="526.5" y="174.5">10</text>
<text x="529.4" y="179.8">5</text>
<text x="535.5" y="175.9">G</text>
<text x="66.3" y="181.2">DP</text>
<text x="154.5" y="181.2">DP</text>
<text x="244.5" y="181.2">DP</text>
<text x="341.5" y="181.2">DP</text>
<text x="439.5" y="181.5">5</text>
<text x="445.6" y="183">DP</text>
<text x="535.5" y="181.2">DP</text>
</g>
<g font-size="4.6">
<text x="54.7" y="252.4">74LS373</text>
<text x="149.9" y="252.4">74LS373</text>
<text x="246.9" y="252.4">74LS373</text>
<text x="345.7" y="252.4">74LS373</text>
<text x="441" y="252.4">74LS373</text>
<text x="525.6" y="252.4">74LS373</text>
</g>
<text font-size="4.6" fill="#800" x="441.2" y="386.4">Afisaj pe 7 segmente</text>
<g font-size="4.2" fill="#00f">
<text x="21.2" y="314.2">SA1</text>
<text x="114.7" y="314.2">SA2</text>
<text x="209.9" y="314.2">SA3</text>
<text x="308.7" y="314.2">SA4</text>
<text x="405.7" y="314.2">SA5</text>
<text x="495.7" y="314.2">SA6</text>
<text x="8.8" y="358.3">D0-7</text>
</g>
<g font-size="4.2">
<text x="36" y="328.6">GND</text>
<text x="64.9" y="328.8" transform="rotate(-90 64.9 328.8)">GND</text>
<text x="131.2" y="328.6">GND</text>
<text x="160.2" y="328.8" transform="rotate(-90 160.2 328.8)">GND</text>
<text x="228.2" y="328.6">GND</text>
<text x="257.2" y="328.8" transform="rotate(-90 257.2 328.8)">GND</text>
<text x="327" y="328.6">GND</text>
<text x="356" y="328.8" transform="rotate(-90 356 328.8)">GND</text>
<text x="422.3" y="328.6">GND</text>
<text x="453" y="328.8" transform="rotate(-90 453 328.8)">GND</text>
<text x="506.9" y="328.6">GND</text>
<text x="537.6" y="328.8" transform="rotate(-90 537.6 328.8)">GND</text>
<text x="64.9" y="337.4" transform="rotate(-90 64.9 337.4)">10</text>
<text x="160.2" y="337.4" transform="rotate(-90 160.2 337.4)">10</text>
<text x="257.2" y="337.4" transform="rotate(-90 257.2 337.4)">10</text>
<text x="356" y="337.4" transform="rotate(-90 356 337.4)">10</text>
<text x="453" y="337.4" transform="rotate(-90 453 337.4)">10</text>
<text x="537.6" y="337.4" transform="rotate(-90 537.6 337.4)">10</text>
<text x="60.7" y="346.3">GND</text>
<text x="155.9" y="346.3">GND</text>
<text x="252.9" y="346.3">GND</text>
<text x="351.7" y="346.3">GND</text>
<text x="448.7" y="346.3">GND</text>
<text x="533.4" y="346.3">GND</text>
</g>
<g font-size="4.2" fill="#800">
<text x="562.9" y="386.6">1.0</text>
<text x="481.3" y="396.2">UPT</text>
<text x="474.4" y="404">2023-12-03</text>
</g>
<g font-size="3.9" fill="#800">
<text x="420.9" y="381.9">TITLE:</text>
<text x="549.5" y="386.6">REV:</text>
<text x="457.8" y="396.1">Company:</text>
<text x="549.1" y="396.7">Sheet: 1/1</text>
<text x="457.8" y="403.8">Date:</text>
<text x="506.8" y="403.9">Drawn By: Tunea Cosmina</text>
</g>
<g font-size="3.2" fill="#800">
<text x="41.6" y="6.7">1</text>
<text x="110.8" y="6.7">2</text>
<text x="179.9" y="6.7">3</text>
<text x="249.1" y="6.7">4</text>
<text x="318.2" y="6.7">5</text>
<text x="387.3" y="6.7">6</text>
<text x="456.5" y="6.7">7</text>
<text x="525.6" y="6.7">8</text>
<text x="4.1" y="41.8">A</text>
<text x="576.3" y="41.8">A</text>
<text x="4.1" y="111">B</text>
<text x="576.3" y="111">B</text>
<text x="4.1" y="180.1">C</text>
<text x="576.3" y="180.1">C</text>
<text x="4.1" y="249.3">D</text>
<text x="576.3" y="249.3">D</text>
<text x="4.1" y="318.4">E</text>
<text x="576.3" y="318.4">E</text>
<text x="41.6" y="408.6">1</text>
<text x="110.8" y="408.6">2</text>
<text x="179.9" y="408.6">3</text>
<text x="249.1" y="408.6">4</text>
<text x="318.2" y="408.6">5</text>
<text x="387.3" y="408.6">6</text>
<text x="456.5" y="408.6">7</text>
<text x="525.6" y="408.6">8</text>
</g>
<g font-size="3.2" fill="#000080">
<text x="304.8" y="137.2">R29</text>
<text x="498.8" y="137.2">R45</text>
<text x="20.8" y="140.3">1k</text>
<text x="112.5" y="140.3">1k</text>
<text x="209.6" y="140.3">1k</text>
<text x="304.8" y="140.3">1k</text>
<text x="308.3" y="142.4">R30</text>
<text x="408.9" y="142">1k</text>
<text x="408.9" y="138.9">R37</text>
<text x="498.8" y="140.3">1k</text>
<text x="502.4" y="142.4">R46</text>
<text x="24.4" y="145.6">1k</text>
<text x="116.1" y="145.6">1k</text>
<text x="213.1" y="145.6">1k</text>
<text x="308.3" y="145.6">1k</text>
<text x="311.9" y="147.7">R31</text>
<text x="412.4" y="147.3">1k</text>
<text x="412.4" y="144.2">R38</text>
<text x="415.9" y="149.5">R39</text>
<text x="502.4" y="145.6">1k</text>
<text x="505.9" y="147.7">R47</text>
<text x="27.9" y="150.8">1k</text>
<text x="119.6" y="150.8">1k</text>
<text x="216.6" y="150.8">1k</text>
<text x="311.9" y="150.8">1k</text>
<text x="315.4" y="153">R32</text>
<text x="415.9" y="152.6">1k</text>
<text x="419.5" y="154.8">R40</text>
<text x="505.9" y="150.8">1k</text>
<text x="509.4" y="153">R48</text>
<text x="31.4" y="156.1">1k</text>
<text x="34.9" y="161.4">1k</text>
<text x="123.1" y="156.1">1k</text>
<text x="126.7" y="161.4">1k</text>
<text x="220.1" y="156.1">1k</text>
<text x="223.7" y="161.4">1k</text>
<text x="315.4" y="156.1">1k</text>
<text x="320.7" y="161.4">1k</text>
<text x="320.7" y="158.3">R33</text>
<text x="419.5" y="157.9">1k</text>
<text x="423" y="160.1">R41</text>
<text x="509.4" y="156.1">1k</text>
<text x="512.9" y="161.4">1k</text>
<text x="512.9" y="158.3">R49</text>
<text x="38.5" y="166.7">1k</text>
<text x="130.2" y="166.7">1k</text>
<text x="227.2" y="166.7">1k</text>
<text x="324.2" y="166.7">1k</text>
<text x="324.2" y="163.6">R34</text>
<text x="423" y="163.2">1k</text>
<text x="426.5" y="165.4">R42</text>
<text x="516.5" y="166.7">1k</text>
<text x="516.5" y="163.6">R50</text>
<text x="42" y="172">1k</text>
<text x="133.7" y="172">1k</text>
<text x="230.7" y="172">1k</text>
<text x="327.7" y="172">1k</text>
<text x="327.7" y="168.9">R35</text>
<text x="426.5" y="168.5">1k</text>
<text x="430" y="173.8">1k</text>
<text x="430" y="170.7">R43</text>
<text x="520" y="172">1k</text>
<text x="520" y="168.9">R51</text>
<text x="45.5" y="177.3">1k</text>
<text x="137.2" y="177.3">1k</text>
<text x="234.3" y="177.3">1k</text>
<text x="331.3" y="177.3">1k</text>
<text x="331.3" y="174.2">R36</text>
<text x="433.6" y="179.1">1k</text>
<text x="433.6" y="176">R44</text>
<text x="523.5" y="177.3">1k</text>
<text x="523.5" y="174.2">R52</text>
</g>
<g font-size="1.8" fill="#8d2323">
<text x="87.8" y="143.8">A</text>
<text x="176" y="143.8">A</text>
<text x="266" y="143.8">A</text>
<text x="363" y="143.8">A</text>
<text x="557" y="143.8">A</text>
<text x="467.1" y="145.6">A</text>
<text x="79.4" y="152.6">F</text>
<text x="94.2" y="152.6">B</text>
<text x="167.6" y="152.6">F</text>
<text x="182.4" y="152.6">B</text>
<text x="257.5" y="152.6">F</text>
<text x="272.3" y="152.6">B</text>
<text x="354.5" y="152.6">F</text>
<text x="369.4" y="152.6">B</text>
<text x="458.6" y="154.4">F</text>
<text x="473.4" y="154.4">B</text>
<text x="548.6" y="152.6">F</text>
<text x="563.4" y="152.6">B</text>
<text x="86.1" y="161.4">G</text>
<text x="174.3" y="161.4">G</text>
<text x="264.2" y="161.4">G</text>
<text x="361.2" y="161.4">G</text>
<text x="555.3" y="161.4">G</text>
<text x="465.3" y="163.2">G</text>
<text x="77.6" y="170.3">E</text>
<text x="92.4" y="170.3">C</text>
<text x="165.8" y="170.3">E</text>
<text x="180.6" y="170.3">C</text>
<text x="255.8" y="170.3">E</text>
<text x="270.6" y="170.3">C</text>
<text x="352.8" y="170.3">E</text>
<text x="367.6" y="170.3">C</text>
<text x="456.8" y="172">E</text>
<text x="471.7" y="172">C</text>
<text x="546.8" y="170.3">E</text>
<text x="561.6" y="170.3">C</text>
<text x="84.3" y="179.1">D</text>
<text x="96" y="179.1">DP</text>
<text x="172.5" y="179.1">D</text>
<text x="184.1" y="179.1">DP</text>
<text x="262.5" y="179.1">D</text>
<text x="274.1" y="179.1">DP</text>
<text x="359.5" y="179.1">D</text>
<text x="371.1" y="179.1">DP</text>
<text x="553.5" y="179.1">D</text>
<text x="565.1" y="179.1">DP</text>
<text x="463.5" y="180.8">D</text>
<text x="475.2" y="180.8">DP</text>
</g>
</svg>
